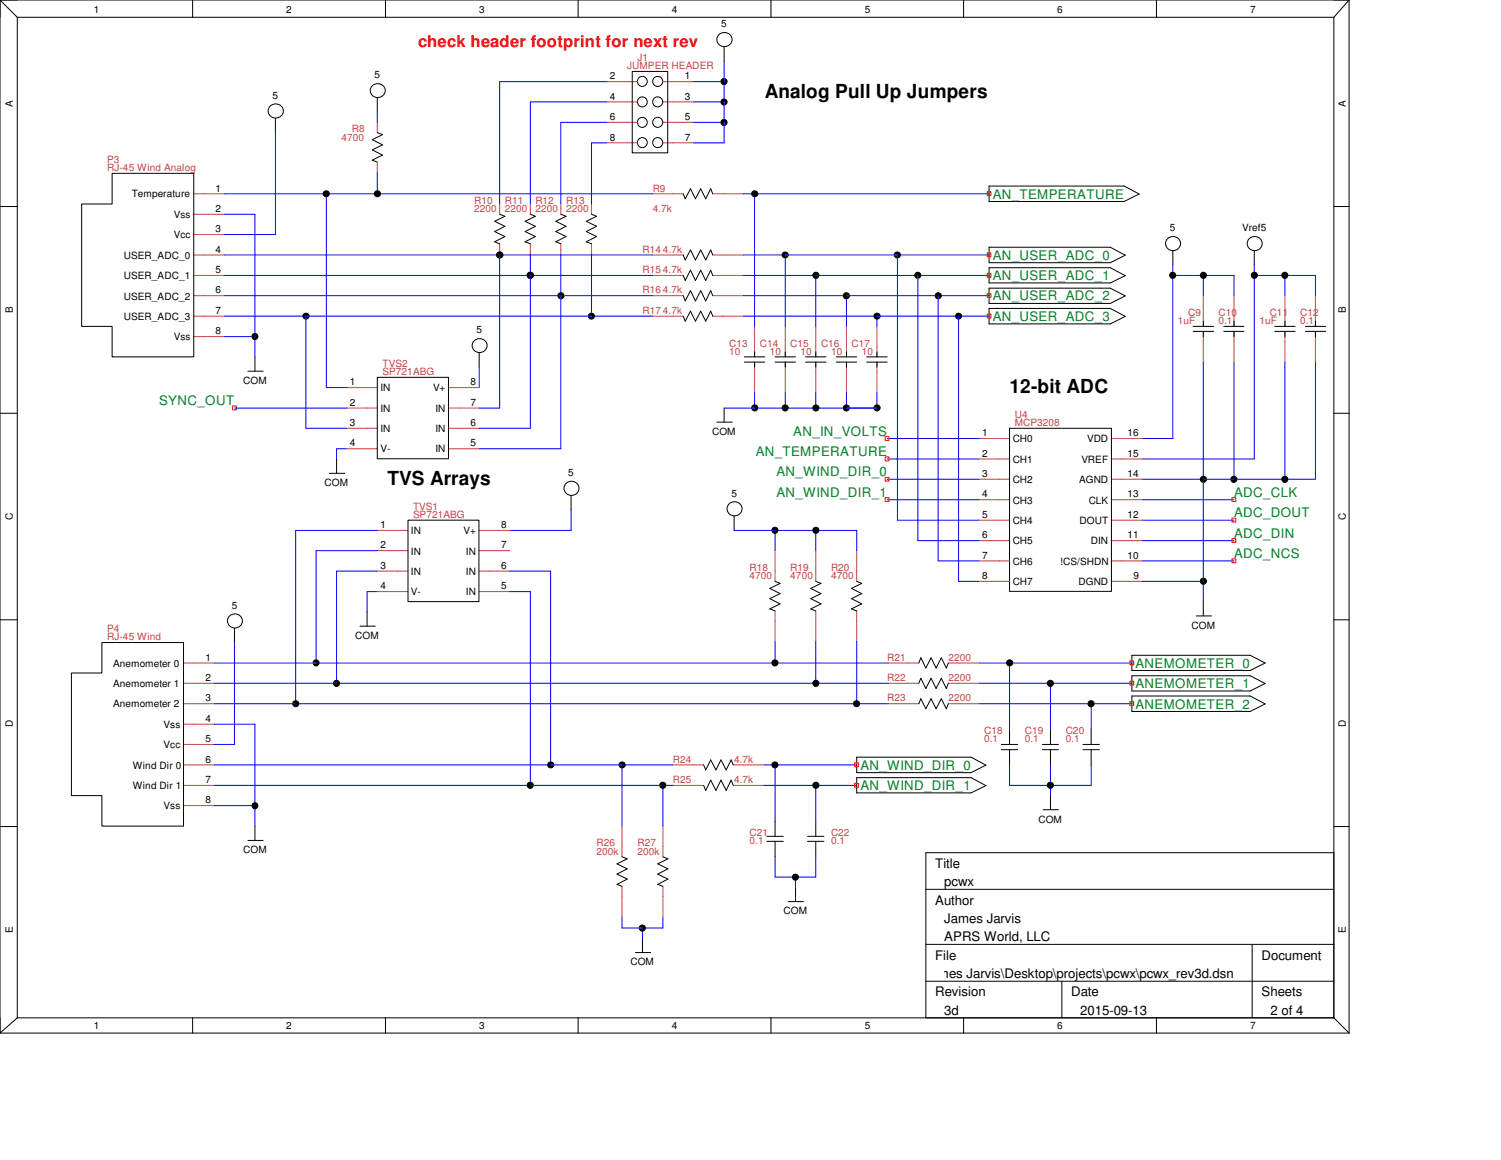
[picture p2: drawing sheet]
<svg xmlns="http://www.w3.org/2000/svg" width="279mm" height="216mm" viewBox="0 0 279 216" stroke-linecap="round" stroke-linejoin="round" font-family="sans-serif">
<g fill="none" stroke="#c04040" stroke-width=".19">
<path d="M112.9 15.2h5.8M112.9 19h5.8M123.4 15.2h5.7M123.4 19h5.7M36.1 36.1h5.6M36.1 39.9h5.6M70.2 22.8v1.9M70.2 30.2v1.9M93 38v1.9M98.7 38v1.9M104.4 38v1.9M110.1 38v1.9"/>
<path d="M112.9 22.8h5.8M112.9 26.6h5.8M121.5 36.1h5.7M123.4 22.8h5.7M123.4 26.6h5.7M132.7 36.1h5.7M36.1 43.6h5.6M36.1 47.5h5.6M36.1 51.3h5.6M36.1 55h5.6M36.1 58.8h5.6M93 45.4v1.9"/>
<path d="M98.7 45.4v1.9M104.4 45.4v1.9M110.1 45.4v1.9M121.5 47.5h5.7M121.5 51.3h5.7M121.5 55h5.7M121.5 58.8h5.7M132.7 47.5h5.7M132.7 51.3h5.7M132.7 55h5.7M132.7 58.8h5.7M224 55v5.7"/>
<path d="M229.7 55v5.7M239.2 55v5.7M244.9 55v5.7M36.1 62.7h5.6M64.6 72.1h5.6M64.6 75.9h5.6M64.6 79.7h5.6M83.5 72.1h5.7M83.5 75.9h5.7M83.5 79.7h5.7M140.5 60.7v5.7M140.5 67.4v5.7"/>
<path d="M146.2 60.7v5.7M146.2 67.4v5.7M151.8 60.7v5.7M151.8 67.4v5.7M157.6 60.7v5.7M157.6 67.4v5.7M163.2 60.7v5.7M163.2 67.4v5.7M224 61.7v5.7M229.7 61.7v5.7M239.2 61.7v5.7M244.9 61.7v5.7"/>
<path d="M64.6 83.5h5.6M70.2 98.7h5.7M83.5 83.5h5.7M89.2 98.7h5.7M182.2 81.6h5.7M182.2 85.4h5.7M182.2 89.2h5.7M182.2 93h5.7M182.2 96.8h5.7M206.9 81.6h5.7M206.9 85.4h5.7M206.9 89.2h5.7"/>
<path d="M206.9 93h5.7M206.9 96.8h5.7M70.2 102.5h5.7M70.2 106.3h5.7M70.2 110.1h5.7M89.2 102.5h5.7M89.2 106.3h5.7M89.2 110.1h5.7M144.3 102.5v5.7M144.3 113.7v5.7M151.8 102.5v5.7M151.8 113.7v5.7"/>
<path d="M159.5 102.5v5.7M159.5 113.7v5.7M182.2 100.6h5.7M182.2 108.2h5.7M182.2 104.4h5.7M206.9 100.6h5.7M206.9 108.2h5.7M206.9 104.4h5.7M34.2 123.4h5.7M34.2 127.2h5.7M34.2 131h5.7M34.2 134.8h5.7"/>
<path d="M34.2 138.6h5.7M165.4 123.4h5.6M165.4 127.2h5.6M165.4 131h5.6M176.5 123.4h5.7M176.5 127.2h5.7M176.5 131h5.7M34.2 142.4h5.7M34.2 146.2h5.7M34.2 149.9h5.7M115.8 153.8v5.7M123.4 153.8v5.7"/>
<path d="M125.3 142.4h5.7M125.3 146.2h5.7M136.5 142.4h5.7M136.5 146.2h5.7M115.8 165v5.6M123.4 165v5.6"/>
</g>
<g fill="none" stroke="#000" stroke-width=".19">
<path d="M0 0h251.1M0 0v192.3M0 0l3.2 3.2M3.2 3.2h245.1M3.2 3.2v186.2M35.9 0v3.2M69.2 16.1a1.35 1.35 0 0 1 2-.2 1.35 1.35 0 0 1-.1 2 1.35 1.35 0 0 1-1.7-.1 1.35 1.35 0 0 1-.2-1.7zM70.2 18.2v2.7M71.8 0v3.2M107.6 0v3.2M117.7 13.3h6.6v15.1h-6.6zM134.8 8.7v2.7"/>
<path d="M143.5 0v3.2M179.4 0v3.2M215.3 0v3.2M248.3 3.2v186.2M251.1 0v192.3M251.1 0l-2.8 3.2M0 38.4h3.2M20.9 32.3h15.2v34.1h-15.2v-5.7h-5.7v-22.7h5.7zM51.3 22v2.7M70.2 24.7l1 .4-1.9 .9 1.9 1-1.9 .9 1.9 1-1.9 .9 .9 .4M93 39.9l1 .4-1.9 .9 1.9 .9-1.9 1 1.9 .9-1.9 1 .9 .4M98.7 39.9l1 .4-2 .9 2 .9-2 1 2 .9-2 1 1 .4"/>
<path d="M104.4 39.9l1 .4-1.9 .9 1.9 .9-1.9 1 1.9 .9-1.9 1 .9 .4M110.1 39.9l.9 .4-1.9 .9 1.9 .9-1.9 1 1.9 .9-1.9 1 1 .4M127.2 36.1l.4 .9 .9-1.9 1 1.9 .9-1.9 1 1.9 .9-1.9 .4 1M184.1 34.6h25.2l2.7 1.5-2.7 1.4h-25.2zM248.3 38.4h2.8M127.2 55l.4 1 .9-1.9 1 1.9 .9-1.9 1 1.9 .9-1.9 .4 .9M127.2 51.3l.4 .9 .9-1.9 1 1.9 .9-1.9 1 1.9 .9-1.9 .4 1M127.2 47.5l.4 .9 .9-1.9 1 1.9 .9-1.9 1 1.9 .9-1.9 .4 1M127.2 58.8l.4 1 .9-1.9 1 1.9 .9-1.9 1 1.9 .9-1.9 .4 .9M184.1 46h22.6l2.8 1.5-2.8 1.4h-22.6zM184.1 49.8h22.6l2.8 1.5-2.8 1.4h-22.6zM184.1 53.6h22.6l2.8 1.5-2.8 1.4h-22.6z"/>
<path d="M184.1 57.4h22.6l2.8 1.5-2.8 1.4h-22.6zM218.3 46.7v2.7M224 59.8v.9M229.7 59.8v.9M233.5 46.7v2.7M239.2 59.8v.9M244.9 59.8v.9M0 76.9h3.2M46.1 69.1h2.9M47.5 66.4v2.7M70.2 70.2h13.3v15.2h-13.3zM88.1 63.5a1.35 1.35 0 0 1 2.1-.2 1.35 1.35 0 0 1-.1 2.1 1.35 1.35 0 0 1-1.7-.1 1.35 1.35 0 0 1-.3-1.8z"/>
<path d="M89.2 65.7v2.6M133.4 78.6h2.9M134.8 75.9v2.7M138.6 67.4h3.8M138.6 66.4h3.8M140.5 65.5v.9M140.5 67.4v.9M144.3 67.4h3.8M144.3 66.4h3.8M146.2 65.5v.9M146.2 67.4v.9M149.9 67.4h3.9"/>
<path d="M149.9 66.4h3.9M151.8 65.5v.9M151.8 67.4v.9M155.7 67.4h3.8M155.7 66.4h3.8M157.6 65.5v.9M157.6 67.4v.9M161.3 67.4h3.8M161.3 66.4h3.8M163.2 65.5v.9M163.2 67.4v.9M187.9 79.7h19v30.4h-19z"/>
<path d="M222.1 61.7h3.8M222.1 60.7h3.8M224 61.7v1M227.8 61.7h3.8M227.8 60.7h3.8M229.7 61.7v1M237.3 61.7h3.8M237.3 60.7h3.8M239.2 61.7v1M243 61.7h3.8M243 60.7h3.8M244.9 61.7v1"/>
<path d="M248.3 76.9h2.8M61.3 88.1h2.9M62.7 85.4v2.7M75.9 96.8h13.3v15.2h-13.3zM106.3 92.2v2.7M136.7 96.1v2.6M0 115.4h3.2M43.6 116.9v2.7M67 116.5h2.8M68.3 113.9v2.6M144.3 108.2l.9 .4-1.9 .9 1.9 1-1.9 .9 1.9 1-1.9 .9 1 .4M151.8 108.2l1 .4-1.9 .9 1.9 1-1.9 .9 1.9 1-1.9 .9 .9 .4"/>
<path d="M159.5 108.2l.9 .4-1.9 .9 1.9 1-1.9 .9 1.9 1-1.9 .9 1 .4M222.7 114.6h2.8M224 112v2.6M248.3 115.4h2.8M13.3 125.3h5.7v-5.7h15.2v34.2h-15.2v-5.7h-5.7zM171 127.2l.4-1 .9 1.9 1-1.9 .9 1.9 1-1.9 .9 1.9 .4-.9M171 123.4l.4-1 .9 1.9 1-1.9 .9 1.9 1-1.9 .9 1.9 .4-.9M171 131l.4-1 .9 1.9 1-1.9 .9 1.9 1-1.9 .9 1.9 .4-.9M186.4 138.6h3M186.4 139.5h3M187.9 135.7v2.9M187.9 139.5v2.9"/>
<path d="M194 138.6h3M194 139.5h3M195.5 135.7v2.9M195.5 139.5v2.9M201.6 138.6h3M201.6 139.5h3M203.1 135.7v2.9M203.1 139.5v2.9M210.7 122h22l2.8 1.4-2.8 1.4h-22zM210.7 125.8h22l2.8 1.4-2.8 1.4h-22zM210.7 129.5h22l2.8 1.5-2.8 1.4h-22zM0 153.8h3.2"/>
<path d="M46.1 156.4h2.9M47.5 153.8v2.6M115.8 159.5l1 .4-1.9 .9 1.9 .9-1.9 1 1.9 .9-1.9 1 .9 .4M123.4 159.5l.9 .4-1.9 .9 1.9 .9-1.9 1 1.9 .9-1.9 1 1 .4M131 142.4l.4 .9 .9-1.9 1 1.9 .9-1.9 1 1.9 .9-1.9 .4 1M131 146.2l.4 .9 .9-1.9 1 1.9 .9-1.9 1 1.9 .9-1.9 .4 1M142.7 155.7h3.1M142.7 156.6h3.1M144.3 152.8v2.9M144.3 156.6v2.9M150.3 155.7h3.1M150.3 156.6h3.1"/>
<path d="M151.8 152.8v2.9M151.8 156.6v2.9M159.5 140.9h21.3l2.7 1.5-2.7 1.4h-21.3zM159.5 144.7h21.3l2.7 1.5-2.7 1.4h-21.3zM194.2 150.7h2.8M195.5 148.1v2.6M248.3 158.7h-76v30.7M248.3 153.8h2.8M118.3 177.3h2.8M119.6 174.6v2.7M146.7 167.8h2.9M148.1 165.1v2.7"/>
<path d="M172.3 165.5h76M172.3 175.8h76M233.1 175.8v13.6M0 192.3h251.1M3.2 189.4h245.1M3.2 189.4l-3.2 2.9M35.9 189.4v2.9M71.8 189.4v2.9M107.6 189.4v2.9M143.5 189.4v2.9M172.3 182.6h76M179.4 189.4v2.9"/>
<path d="M197.7 182.6v6.8M215.3 189.4v2.9M248.3 189.4l2.8 2.9"/>
<circle cx="119.6" cy="15.1" r=".93"/>
<circle cx="119.6" cy="19" r=".93"/>
<circle cx="122.4" cy="15.2" r=".94"/>
<circle cx="122.4" cy="19" r=".94"/>
<circle cx="134.8" cy="15.2" r=".57"/>
<circle cx="134.8" cy="19" r=".57"/>
<circle cx="134.9" cy="7.4" r="1.37"/>
<circle cx="51.4" cy="20.7" r="1.37"/>
<circle cx="60.7" cy="36.1" r=".56"/>
<circle cx="70.3" cy="36.1" r=".56"/>
<circle cx="119.6" cy="26.5" r=".93"/>
<circle cx="119.6" cy="22.8" r=".93"/>
<circle cx="122.4" cy="22.8" r=".94"/>
<circle cx="122.4" cy="26.5" r=".94"/>
<circle cx="134.8" cy="22.8" r=".57"/>
<circle cx="140.5" cy="36.1" r=".56"/>
<circle cx="57" cy="58.9" r=".56"/>
<circle cx="93" cy="47.5" r=".56"/>
<circle cx="98.7" cy="51.2" r=".57"/>
<circle cx="104.4" cy="55" r=".57"/>
<circle cx="110.1" cy="58.9" r=".56"/>
<circle cx="146.2" cy="47.5" r=".56"/>
<circle cx="151.9" cy="51.2" r=".57"/>
<circle cx="157.5" cy="55" r=".57"/>
<circle cx="163.3" cy="58.9" r=".56"/>
<circle cx="167" cy="47.5" r=".56"/>
<circle cx="170.8" cy="51.2" r=".57"/>
<circle cx="174.6" cy="55" r=".57"/>
<circle cx="178.4" cy="58.8" r=".56"/>
<circle cx="218.3" cy="51.2" r=".57"/>
<circle cx="218.4" cy="45.4" r="1.36"/>
<circle cx="224" cy="51.2" r=".57"/>
<circle cx="233.5" cy="51.2" r=".57"/>
<circle cx="233.6" cy="45.4" r="1.36"/>
<circle cx="239.2" cy="51.2" r=".57"/>
<circle cx="47.4" cy="62.6" r=".56"/>
<circle cx="140.5" cy="75.9" r=".57"/>
<circle cx="146.2" cy="75.9" r=".57"/>
<circle cx="151.9" cy="75.9" r=".57"/>
<circle cx="157.5" cy="75.9" r=".57"/>
<circle cx="163.3" cy="75.9" r=".57"/>
<circle cx="106.4" cy="90.9" r="1.36"/>
<circle cx="136.8" cy="94.7" r="1.36"/>
<circle cx="144.3" cy="98.7" r=".57"/>
<circle cx="151.9" cy="98.7" r=".57"/>
<circle cx="224" cy="89.2" r=".57"/>
<circle cx="229.7" cy="89.2" r=".57"/>
<circle cx="239.2" cy="89.2" r=".57"/>
<circle cx="43.8" cy="115.6" r="1.36"/>
<circle cx="224" cy="108.2" r=".57"/>
<circle cx="55.1" cy="131" r=".56"/>
<circle cx="58.8" cy="123.4" r=".56"/>
<circle cx="62.6" cy="127.2" r=".57"/>
<circle cx="144.3" cy="123.4" r=".57"/>
<circle cx="151.9" cy="127.2" r=".57"/>
<circle cx="159.5" cy="131" r=".56"/>
<circle cx="187.9" cy="123.4" r=".57"/>
<circle cx="195.5" cy="127.2" r=".57"/>
<circle cx="203.1" cy="131" r=".56"/>
<circle cx="47.4" cy="150" r=".56"/>
<circle cx="98.7" cy="146.2" r=".57"/>
<circle cx="102.5" cy="142.4" r=".56"/>
<circle cx="115.8" cy="142.4" r=".56"/>
<circle cx="123.4" cy="146.2" r=".57"/>
<circle cx="144.3" cy="142.4" r=".56"/>
<circle cx="151.9" cy="146.2" r=".57"/>
<circle cx="195.5" cy="146.2" r=".57"/>
<circle cx="119.6" cy="172.7" r=".57"/>
<circle cx="148.1" cy="163.3" r=".57"/>
</g>
<g fill="none" stroke="#00f" stroke-width=".19">
<path d="M112.9 15.2h-19.9v22.8M112.9 19h-14.2v19M129.1 15.2h5.7M129.1 19h5.7M134.8 11.4v15.2h-5.7M41.7 39.9h5.8v26.5M41.7 36.1h79.8M51.3 24.7v18.9h-9.6M60.7 36.1v36h3.9M70.2 20.9v1.9M70.2 32.1v4M112.9 22.8h-8.5v15.2"/>
<path d="M112.9 26.6h-2.8v11.4M129.1 22.8h5.7M138.4 36.1h45.7M140.5 36.1v24.6M41.7 51.3h79.8M41.7 47.5h79.8M41.7 55h79.8M41.7 58.8h79.8M56.9 58.8v20.9h7.7M93 47.3v28.6h-3.8M98.7 47.3v32.4h-9.5M104.4 47.3v36.2h-15.2"/>
<path d="M110.1 47.3v11.5M138.4 51.3h45.7M138.4 47.5h45.7M138.4 55h45.7M138.4 58.8h45.7M146.2 47.5v13.2M151.8 51.3v9.4M157.6 55v5.7M163.2 58.8v1.9M167 47.5v49.3h15.2M170.9 51.3v49.3h11.3M174.6 55v49.4h7.6"/>
<path d="M178.4 58.8v49.4h3.8M218.3 51.3h11.4v3.7M218.3 49.4v32.2h-5.7M224 51.3v3.7M233.5 51.3h11.4v3.7M233.5 49.4v36h-20.9M239.2 51.3v3.7M41.7 62.7h5.8M43.6 75.9h21M89.2 68.3v3.8M140.5 73.1v2.8M146.2 73.1v2.8"/>
<path d="M151.8 73.1v2.8M157.6 73.1v2.8M163.2 73.1v2.8h-28.4M224 67.4v44.6M229.7 67.4v21.8M239.2 67.4v21.8M244.9 67.4v21.8h-32.3M64.6 83.5h-1.9v1.9M70.2 98.7h-15.2v32.3M106.3 94.9v3.8h-11.4M136.7 98.7h22.8v3.8M144.3 98.7v3.8"/>
<path d="M151.8 98.7v3.8M165.1 81.6h17.1M165.1 85.4h17.1M165.1 89.2h17.1M165.1 93h17.1M212.6 93h17.1M212.6 96.8h17.1M43.6 119.6v19h-3.7M70.2 106.3h-7.5v20.9M70.2 110.1h-1.9v3.8M70.2 102.5h-11.4v20.9M94.9 110.1h3.8v36.1"/>
<path d="M94.9 106.3h7.6v36.1M144.3 119.4v4M151.8 119.4v7.8M159.5 119.4v11.6M212.6 100.6h17.1M212.6 104.4h17.1M212.6 108.2h11.4M39.9 134.8h7.6v19M39.9 123.4h125.5M39.9 127.2h125.5M39.9 131h125.5M182.2 123.4h28.5"/>
<path d="M182.2 127.2h28.5M182.2 131h28.5M187.9 123.4v12.3M195.5 127.2v8.5M203.1 131v4.7M39.9 142.4h85.4M39.9 146.2h85.4M39.9 149.9h7.6M115.8 142.4v11.4M123.4 146.2v7.6M142.2 142.4h17.3M142.2 146.2h17.3"/>
<path d="M144.3 142.4v10.4M144.3 159.5v3.7h7.5v-3.7M151.8 146.2v6.6M187.9 142.4v3.8h15.2v-3.8M195.5 142.4v5.7M115.8 170.6v2.1h7.6v-2.1M119.6 172.7v1.9M148.1 163.2v1.9"/>
</g>
<g fill="none" stroke="#f00" stroke-width=".19">
<path d="M183.8 35.7h.6v.7h-.6zM183.8 47.1h.6v.7h-.6zM183.8 50.9h.6v.7h-.6zM183.8 54.7h.6v.7h-.6zM183.8 58.5h.6v.7h-.6zM43.3 75.6h.7v.7h-.7zM164.8 81.2h.7v.8h-.7zM164.8 85h.7v.8h-.7zM164.8 88.9h.7v.6h-.7zM164.8 92.6h.7v.7h-.7zM229.3 92.6h.7v.7h-.7zM229.3 96.4h.7v.8h-.7z"/>
<path d="M229.3 100.2h.7v.7h-.7zM229.3 104h.7v.7h-.7zM210.3 123h.7v.7h-.7zM210.3 126.8h.7v.7h-.7zM210.3 130.6h.7v.7h-.7zM159.1 142h.7v.7h-.7zM159.1 145.8h.7v.7h-.7z"/>
</g>
<g fill="#000">
<circle cx="134.8" cy="15.2" r=".57"/>
<circle cx="134.8" cy="19" r=".57"/>
<circle cx="60.7" cy="36.1" r=".56"/>
<circle cx="70.3" cy="36.1" r=".56"/>
<circle cx="134.8" cy="22.8" r=".57"/>
<circle cx="140.5" cy="36.1" r=".56"/>
<circle cx="57" cy="58.9" r=".56"/>
<circle cx="93" cy="47.5" r=".56"/>
<circle cx="98.7" cy="51.2" r=".57"/>
<circle cx="104.4" cy="55" r=".57"/>
<circle cx="110.1" cy="58.9" r=".56"/>
<circle cx="146.2" cy="47.5" r=".56"/>
<circle cx="151.9" cy="51.2" r=".57"/>
<circle cx="157.5" cy="55" r=".57"/>
<circle cx="163.3" cy="58.9" r=".56"/>
<circle cx="167" cy="47.5" r=".56"/>
<circle cx="170.8" cy="51.2" r=".57"/>
<circle cx="174.6" cy="55" r=".57"/>
<circle cx="178.4" cy="58.8" r=".56"/>
<circle cx="218.3" cy="51.2" r=".57"/>
<circle cx="224" cy="51.2" r=".57"/>
<circle cx="233.5" cy="51.2" r=".57"/>
<circle cx="239.2" cy="51.2" r=".57"/>
<circle cx="47.4" cy="62.6" r=".56"/>
<circle cx="140.5" cy="75.9" r=".57"/>
<circle cx="146.2" cy="75.9" r=".57"/>
<circle cx="151.9" cy="75.9" r=".57"/>
<circle cx="157.5" cy="75.9" r=".57"/>
<circle cx="163.3" cy="75.9" r=".57"/>
<circle cx="144.3" cy="98.7" r=".57"/>
<circle cx="151.9" cy="98.7" r=".57"/>
<circle cx="224" cy="89.2" r=".57"/>
<circle cx="229.7" cy="89.2" r=".57"/>
<circle cx="239.2" cy="89.2" r=".57"/>
<circle cx="224" cy="108.2" r=".57"/>
<circle cx="55.1" cy="131" r=".56"/>
<circle cx="58.8" cy="123.4" r=".56"/>
<circle cx="62.6" cy="127.2" r=".57"/>
<circle cx="144.3" cy="123.4" r=".57"/>
<circle cx="151.9" cy="127.2" r=".57"/>
<circle cx="159.5" cy="131" r=".56"/>
<circle cx="187.9" cy="123.4" r=".57"/>
<circle cx="195.5" cy="127.2" r=".57"/>
<circle cx="203.1" cy="131" r=".56"/>
<circle cx="47.4" cy="150" r=".56"/>
<circle cx="98.7" cy="146.2" r=".57"/>
<circle cx="102.5" cy="142.4" r=".56"/>
<circle cx="115.8" cy="142.4" r=".56"/>
<circle cx="123.4" cy="146.2" r=".57"/>
<circle cx="144.3" cy="142.4" r=".56"/>
<circle cx="151.9" cy="146.2" r=".57"/>
<circle cx="195.5" cy="146.2" r=".57"/>
<circle cx="119.6" cy="172.7" r=".57"/>
<circle cx="148.1" cy="163.3" r=".57"/>
</g>
<g font-size="3.6">
<text x="142.4" y="18.2">Analog Pull Up Jumpers</text>
<text x="187.9" y="73.2">12-bit ADC</text>
<text x="72.1" y="90.3">TVS Arrays</text>
</g>
<text font-size="3" fill="#f00" x="77.8" y="8.8">check header footprint for next rev</text>
<g font-size="2.5" fill="#008020">
<text x="184.8" y="37">AN_TEMPERATURE</text>
<text x="184.8" y="48.3">AN_USER_ADC_0</text>
<text x="184.8" y="52.1">AN_USER_ADC_1</text>
<text x="184.8" y="55.9">AN_USER_ADC_2</text>
<text x="184.8" y="59.7">AN_USER_ADC_3</text>
<text x="29.6" y="75.4">SYNC_OUT</text>
<text x="147.7" y="81.1">AN_IN_VOLTS</text>
<text x="140.7" y="84.9">AN_TEMPERATURE</text>
<text x="144.5" y="88.6">AN_WIND_DIR_0</text>
<text x="144.5" y="92.5">AN_WIND_DIR_1</text>
<text x="229.7" y="92.5">ADC_CLK</text>
<text x="229.7" y="96.3">ADC_DOUT</text>
<text x="229.7" y="100.1">ADC_DIN</text>
<text x="229.7" y="103.8">ADC_NCS</text>
<text x="211.4" y="124.2">ANEMOMETER_0</text>
<text x="211.4" y="128.1">ANEMOMETER_1</text>
<text x="211.4" y="131.9">ANEMOMETER_2</text>
<text x="160.1" y="143.3">AN_WIND_DIR_0</text>
<text x="160.1" y="147">AN_WIND_DIR_1</text>
</g>
<g font-size="2.5">
<text x="174.1" y="161.5">Title</text>
<text x="175.8" y="165">pcwx</text>
<text x="174.1" y="168.4">Author</text>
<text x="175.8" y="171.8">James Jarvis</text>
<text x="174.1" y="178.6">File</text>
<text x="175.8" y="175.2">APRS World, LLC</text>
<text x="234.8" y="178.6">Document</text>
<text x="161.8" y="182.1">C:\Users\James Jarvis\Desktop\projects\pcwx\pcwx_rev3d.dsn</text>
<text x="174.1" y="185.5">Revision</text>
<text x="199.4" y="185.5">Date</text>
<text x="234.8" y="185.5">Sheets</text>
<text x="175.8" y="188.9">3d</text>
<text x="201.1" y="188.9">2015-09-13</text>
<text x="236.5" y="188.9">2 of 4</text>
</g>
<g font-size="1.9">
<text x="17.4" y="2.4">1</text>
<text x="53.3" y="2.4">2</text>
<text x="89.2" y="2.4">3</text>
<text x="125.1" y="2.4">4</text>
<text x="134.2" y="5.1">5</text>
<text x="161" y="2.4">5</text>
<text x="196.8" y="2.4">6</text>
<text x="232.7" y="2.4">7</text>
<text x="69.7" y="14.6">5</text>
<text x="113.5" y="14.8">2</text>
<text x="127.5" y="14.8">1</text>
<text x="2.4" y="19.9" transform="rotate(-90 2.4 19.9)">A</text>
<text x="50.7" y="18.4">5</text>
<text x="113.5" y="18.5">4</text>
<text x="113.5" y="22.4">6</text>
<text x="127.5" y="18.5">3</text>
<text x="127.5" y="22.4">5</text>
<text x="250.5" y="19.9" transform="rotate(-90 250.5 19.9)">A</text>
<text x="113.5" y="26.2">8</text>
<text x="127.5" y="26.2">7</text>
<text x="40.1" y="35.6">1</text>
<text x="24.5" y="36.7">Temperature</text>
<text x="32.3" y="40.6">Vss</text>
<text x="40.1" y="39.5">2</text>
<text x="32.3" y="44.4">Vcc</text>
<text x="40.1" y="47">4</text>
<text x="40.1" y="43.2">3</text>
<text x="217.8" y="43.1">5</text>
<text x="231.2" y="43.1">Vref5</text>
<text x="23.1" y="48.1">USER_ADC_0</text>
<text x="23.1" y="51.9">USER_ADC_1</text>
<text x="40.1" y="50.8">5</text>
<text x="2.4" y="58.3" transform="rotate(-90 2.4 58.3)">B</text>
<text x="23.1" y="55.8">USER_ADC_2</text>
<text x="23.1" y="59.5">USER_ADC_3</text>
<text x="40.1" y="54.6">6</text>
<text x="40.1" y="58.4">7</text>
<text x="250.5" y="58.3" transform="rotate(-90 250.5 58.3)">B</text>
<text x="32.3" y="63.3">Vss</text>
<text x="40.1" y="62.2">8</text>
<text x="88.7" y="62">5</text>
<text x="45.3" y="71.5">COM</text>
<text x="65.1" y="71.7">1</text>
<text x="87.6" y="71.7">8</text>
<text x="65.1" y="75.5">2</text>
<text x="70.8" y="72.8">IN</text>
<text x="70.8" y="76.6">IN</text>
<text x="80.6" y="72.8">V+</text>
<text x="81.1" y="76.6">IN</text>
<text x="87.6" y="75.5">7</text>
<text x="65.1" y="79.3">3</text>
<text x="65.1" y="83.1">4</text>
<text x="70.8" y="80.4">IN</text>
<text x="81.1" y="80.4">IN</text>
<text x="87.6" y="83.1">5</text>
<text x="87.6" y="79.3">6</text>
<text x="132.5" y="81">COM</text>
<text x="182.8" y="81.2">1</text>
<text x="188.5" y="82.3">CH0</text>
<text x="202.4" y="82.3">VDD</text>
<text x="209.9" y="81.2">16</text>
<text x="70.8" y="84.2">V-</text>
<text x="81.1" y="84.2">IN</text>
<text x="105.7" y="88.6">5</text>
<text x="182.8" y="85">2</text>
<text x="182.8" y="88.8">3</text>
<text x="188.5" y="86.1">CH1</text>
<text x="188.5" y="89.9">CH2</text>
<text x="200.9" y="89.9">AGND</text>
<text x="201.3" y="86.1">VREF</text>
<text x="209.9" y="85">15</text>
<text x="209.9" y="88.8">14</text>
<text x="60.4" y="90.5">COM</text>
<text x="136.1" y="92.4">5</text>
<text x="182.8" y="92.6">4</text>
<text x="188.5" y="93.7">CH3</text>
<text x="202.6" y="93.7">CLK</text>
<text x="209.9" y="92.6">13</text>
<text x="2.4" y="96.8" transform="rotate(-90 2.4 96.8)">C</text>
<text x="70.8" y="98.3">1</text>
<text x="76.5" y="99.4">IN</text>
<text x="86.3" y="99.4">V+</text>
<text x="93.3" y="98.3">8</text>
<text x="182.8" y="96.4">5</text>
<text x="182.8" y="100.2">6</text>
<text x="188.5" y="97.5">CH4</text>
<text x="188.5" y="101.3">CH5</text>
<text x="201" y="97.5">DOUT</text>
<text x="203.1" y="101.3">DIN</text>
<text x="209.9" y="96.4">12</text>
<text x="209.9" y="100.2">11</text>
<text x="250.5" y="96.8" transform="rotate(-90 250.5 96.8)">C</text>
<text x="70.8" y="102.1">2</text>
<text x="70.8" y="105.9">3</text>
<text x="76.5" y="103.2">IN</text>
<text x="76.5" y="107">IN</text>
<text x="86.7" y="107">IN</text>
<text x="86.7" y="103.2">IN</text>
<text x="93.3" y="105.9">6</text>
<text x="93.3" y="102.1">7</text>
<text x="182.8" y="104">7</text>
<text x="182.8" y="107.8">8</text>
<text x="188.5" y="105.1">CH6</text>
<text x="197.3" y="105.1">!CS/SHDN</text>
<text x="209.9" y="104">10</text>
<text x="211" y="107.8">9</text>
<text x="43.1" y="113.3">5</text>
<text x="70.8" y="109.7">4</text>
<text x="76.5" y="110.8">V-</text>
<text x="86.7" y="110.8">IN</text>
<text x="93.3" y="109.7">5</text>
<text x="188.5" y="108.9">CH7</text>
<text x="200.7" y="108.9">DGND</text>
<text x="66.1" y="119">COM</text>
<text x="221.8" y="117.1">COM</text>
<text x="21.1" y="124.1">Anemometer 0</text>
<text x="38.2" y="123">1</text>
<text x="21.1" y="127.9">Anemometer 1</text>
<text x="21.1" y="131.7">Anemometer 2</text>
<text x="38.2" y="126.7">2</text>
<text x="38.2" y="130.6">3</text>
<text x="2.4" y="135.3" transform="rotate(-90 2.4 135.3)">D</text>
<text x="30.4" y="135.5">Vss</text>
<text x="38.2" y="134.4">4</text>
<text x="250.5" y="135.3" transform="rotate(-90 250.5 135.3)">D</text>
<text x="24.7" y="143">Wind Dir 0</text>
<text x="30.4" y="139.3">Vcc</text>
<text x="38.2" y="141.9">6</text>
<text x="38.2" y="138.1">5</text>
<text x="24.7" y="146.9">Wind Dir 1</text>
<text x="38.2" y="145.8">7</text>
<text x="38.2" y="149.5">8</text>
<text x="30.4" y="150.7">Vss</text>
<text x="193.3" y="153.1">COM</text>
<text x="45.3" y="158.8">COM</text>
<text x="2.4" y="173.7" transform="rotate(-90 2.4 173.7)">E</text>
<text x="145.8" y="170.2">COM</text>
<text x="250.5" y="173.7" transform="rotate(-90 250.5 173.7)">E</text>
<text x="117.3" y="179.7">COM</text>
<text x="17.4" y="191.5">1</text>
<text x="53.3" y="191.5">2</text>
<text x="89.2" y="191.5">3</text>
<text x="125.1" y="191.5">4</text>
<text x="161" y="191.5">5</text>
<text x="196.8" y="191.5">6</text>
<text x="232.7" y="191.5">7</text>
</g>
<g font-size="1.9" fill="#c04040">
<text x="118.7" y="11.3">J1</text>
<text x="116.8" y="12.9">JUMPER HEADER</text>
<text x="63.6" y="26.2">4700</text>
<text x="65.5" y="24.6">R8</text>
<text x="19.9" y="30.3">P3</text>
<text x="19.9" y="31.8">RJ-45 Wind Analog</text>
<text x="121.5" y="35.6">R9</text>
<text x="88.3" y="37.9">R10</text>
<text x="88.3" y="39.5">2200</text>
<text x="94" y="37.9">R11</text>
<text x="94" y="39.5">2200</text>
<text x="99.7" y="37.9">R12</text>
<text x="99.7" y="39.5">2200</text>
<text x="105.4" y="37.9">R13</text>
<text x="105.4" y="39.5">2200</text>
<text x="121.5" y="39.5">4.7k</text>
<text x="119.6" y="47">R14 4.7k</text>
<text x="119.6" y="50.8">R15 4.7k</text>
<text x="119.6" y="54.6">R16 4.7k</text>
<text x="119.6" y="58.4">R17 4.7k</text>
<text x="221.1" y="58.8">C9</text>
<text x="226.8" y="58.8">C10</text>
<text x="236.3" y="58.8">C11</text>
<text x="242" y="58.8">C12</text>
<text x="135.7" y="64.5">C13</text>
<text x="135.7" y="66">10</text>
<text x="141.4" y="64.5">C14</text>
<text x="143.3" y="66">10</text>
<text x="147.1" y="64.5">C15</text>
<text x="149" y="66">10</text>
<text x="152.8" y="64.5">C16</text>
<text x="154.7" y="66">10</text>
<text x="158.5" y="64.5">C17</text>
<text x="160.4" y="66">10</text>
<text x="219.2" y="60.3">1uF</text>
<text x="226.8" y="60.3">0.1</text>
<text x="234.4" y="60.3">1uF</text>
<text x="242" y="60.3">0.1</text>
<text x="71.2" y="68.3">TVS2</text>
<text x="71.2" y="69.8">SP721ABG</text>
<text x="188.9" y="77.8">U4</text>
<text x="188.9" y="79.3">MCP3208</text>
<text x="76.9" y="94.9">TVS1</text>
<text x="76.9" y="96.4">SP721ABG</text>
<text x="139.5" y="106.3">R18</text>
<text x="139.5" y="107.8">4700</text>
<text x="147.1" y="106.3">R19</text>
<text x="147.1" y="107.8">4700</text>
<text x="154.7" y="106.3">R20</text>
<text x="154.7" y="107.8">4700</text>
<text x="19.9" y="117.6">P4</text>
<text x="19.9" y="119.2">RJ-45 Wind</text>
<text x="165.1" y="123">R21</text>
<text x="176.5" y="123">2200</text>
<text x="165.1" y="126.7">R22</text>
<text x="165.1" y="130.6">R23</text>
<text x="176.5" y="126.7">2200</text>
<text x="176.5" y="130.6">2200</text>
<text x="183.2" y="136.6">C18</text>
<text x="190.8" y="136.6">C19</text>
<text x="198.4" y="136.6">C20</text>
<text x="125.3" y="141.9">R24</text>
<text x="136.7" y="141.9">4.7k</text>
<text x="183.2" y="138.1">0.1</text>
<text x="190.8" y="138.1">0.1</text>
<text x="198.4" y="138.1">0.1</text>
<text x="125.3" y="145.8">R25</text>
<text x="136.7" y="145.8">4.7k</text>
<text x="139.5" y="155.6">C21</text>
<text x="154.7" y="155.6">C22</text>
<text x="111" y="157.5">R26</text>
<text x="111" y="159">200k</text>
<text x="118.7" y="157.5">R27</text>
<text x="118.7" y="159">200k</text>
<text x="139.5" y="157.1">0.1</text>
<text x="154.7" y="157.1">0.1</text>
</g>
</svg>
